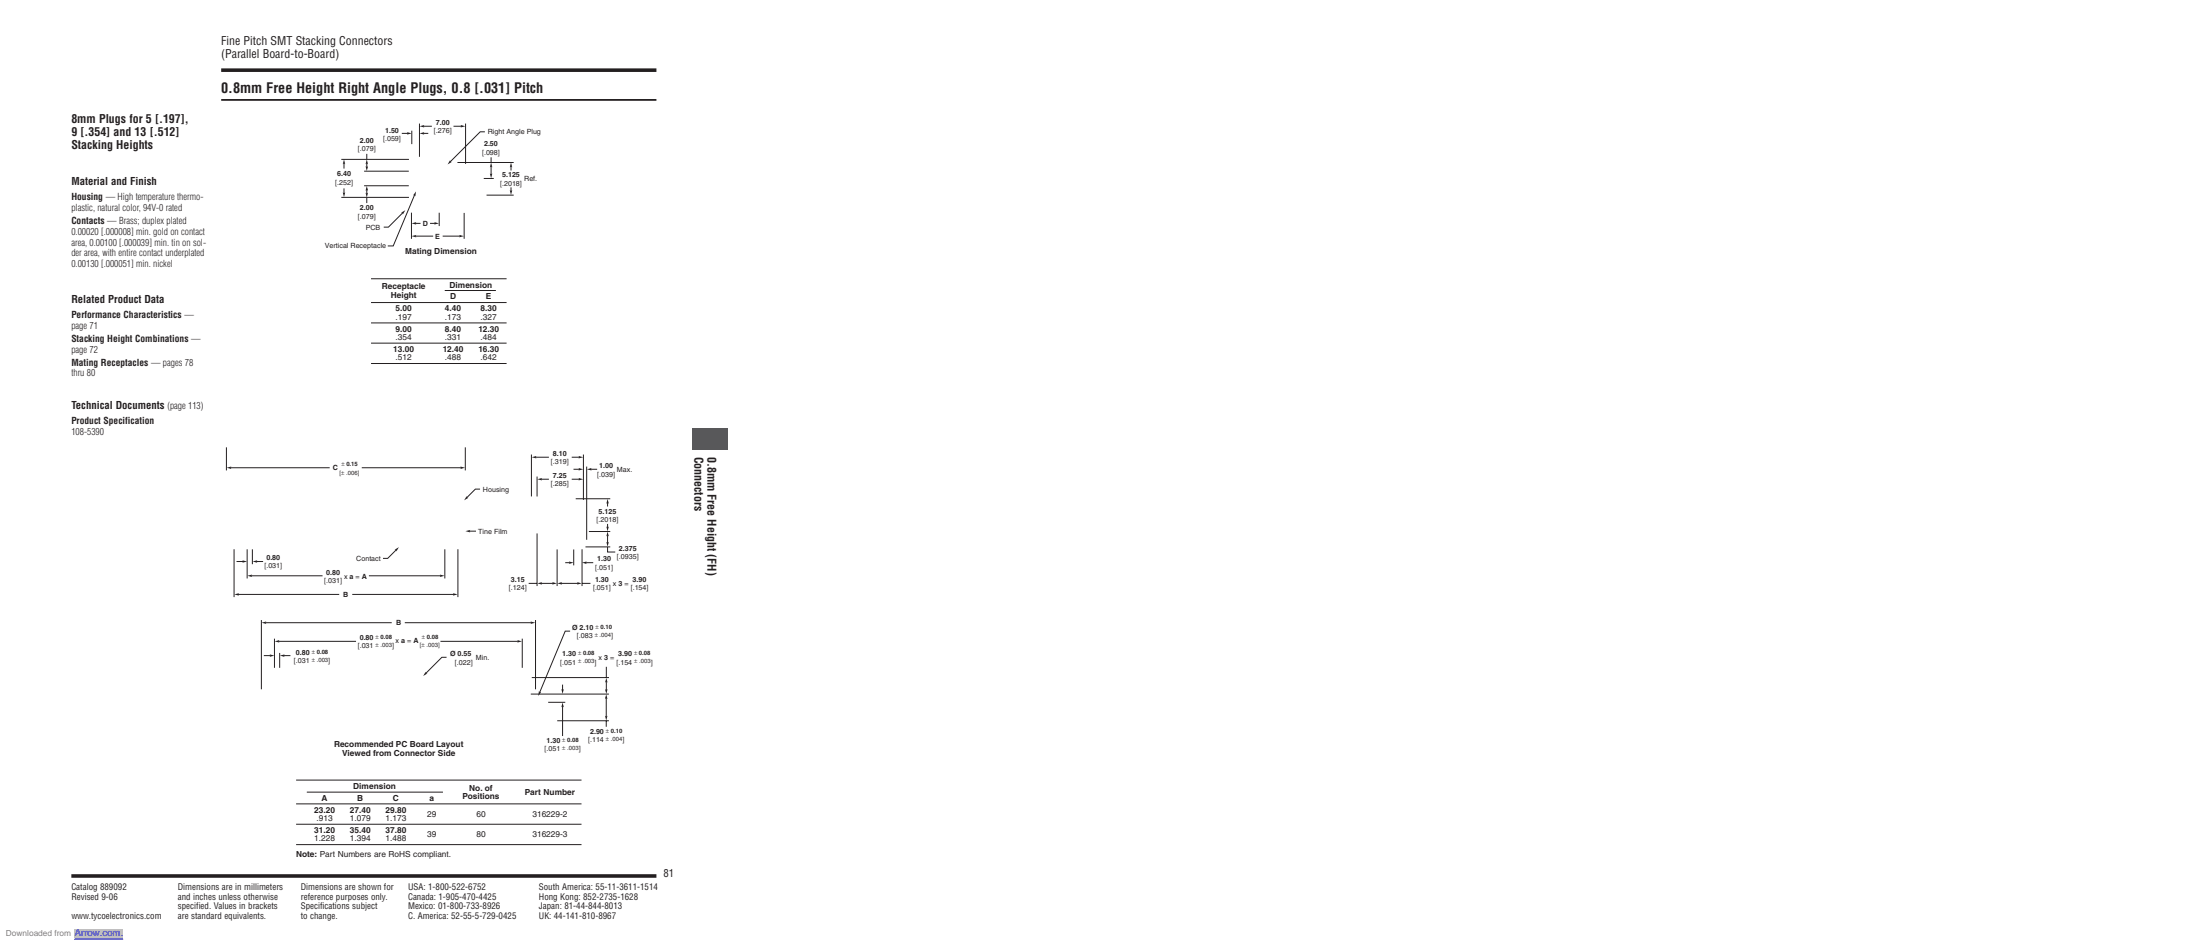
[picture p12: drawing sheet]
<svg xmlns="http://www.w3.org/2000/svg" width="653mm" height="279mm" viewBox="0 0 653 279" stroke-linecap="round" stroke-linejoin="round" font-family="sans-serif">
<path d="M21.2 259.8h173.5" fill="none" stroke="#231f20" stroke-width="1.1" stroke-linecap="butt"/>
<path d="M65.6 24.3h129.1v4.3h-129.1z" fill="#fff"/>
<path d="M65.6 29.6h129.1" fill="none" stroke="#231f20" stroke-width=".53"/>
<path d="M65.6 20.8h129.1" fill="none" stroke="#231f20" stroke-width="1.1" stroke-linecap="butt"/>
<g fill="#fff">
<path d="M21.2 9.5h40.2v18.6h-40.2z"/>
<path d="M165.9 12.2h28.8v5.8h-28.8z"/>
</g>
<path d="M205.3 127h10.6v6.3h-10.6z" fill="#57585a"/>
<path d="M21.2 33.9h40.2v221.5h-40.2z" fill="#fff"/>
<path d="M133.5 47.5l.1 .5h.4l-1.2 .8z" fill="#231f20"/>
<path d="M143.8 39.1h-1.3l-9 8.9" fill="none" stroke="#231f20" stroke-width=".3"/>
<path d="M119 63.1l1.2-.8-.7 1.3-.1-.4z" fill="#231f20"/>
<path d="M119.5 63.1l-4.3 4.3h-1.4" fill="none" stroke="#231f20" stroke-width=".3"/>
<path d="M123.4 56.8l-.2 1.4-.2-.3-.5 .1z" fill="#231f20"/>
<path d="M123 57.8l-6.3 15.1h-1.7M135.7 48.2h16.7" fill="none" stroke="#231f20" stroke-width=".3"/>
<g fill="#231f20">
<path d="M151.6 48.2l.4 1.4-.4-.2-.4 .2z"/>
<path d="M151.2 56.4l.4 .2 .4-.2-.4 1.4z"/>
</g>
<path d="M144.3 57.9h8.1M151.6 49.3v1.3" fill="none" stroke="#231f20" stroke-width=".3"/>
<g fill="#231f20">
<path d="M145.7 48.2l.4 1.4-.4-.2-.4 .2z"/>
<path d="M145.3 51.5l.4 .2 .4-.2-.4 1.4z"/>
</g>
<path d="M124.4 36.7v9.8M143.5 52.9h3M145.7 46.7v1.5M145.7 49.3v2.6" fill="none" stroke="#231f20" stroke-width=".3"/>
<g fill="#231f20">
<path d="M124.5 37.4l1.4-.3-.3 .3 .3 .4z"/>
<path d="M136.6 37.1l1.5 .3-1.5 .4 .3-.4z"/>
</g>
<path d="M125.5 37.4h2.6" fill="none" stroke="#231f20" stroke-width=".3"/>
<path d="M124.5 39.6l1.4-.4-.3 .4 .3 .3z" fill="#231f20"/>
<path d="M122.2 38.8v3.9M125.5 39.6h1.5" fill="none" stroke="#231f20" stroke-width=".3"/>
<path d="M120.7 39.2l1.4 .4-1.4 .3 .3-.3z" fill="#231f20"/>
<path d="M119.2 39.6h1.9M138.1 36.7v11.9M122.1 63.1v7.7" fill="none" stroke="#231f20" stroke-width=".3"/>
<g fill="#231f20">
<path d="M122.1 70l1.4-.3-.3 .3 .3 .4z"/>
<path d="M136.2 69.7l1.4 .3-1.4 .4 .3-.4z"/>
</g>
<path d="M123.1 70h5.4M137.7 63.2v7.6" fill="none" stroke="#231f20" stroke-width=".3"/>
<g fill="#231f20">
<path d="M122.1 66.2l1.4-.3-.3 .3 .3 .4z"/>
<path d="M128.8 65.9l1.4 .3-1.4 .4 .3-.4z"/>
</g>
<path d="M101.3 47.3h20M151.6 55.6v1.3M127.6 66.3h1.6M130.3 63.1v3.9" fill="none" stroke="#231f20" stroke-width=".3"/>
<g fill="#231f20">
<path d="M102 47.3l.4 1.4-.4-.2-.3 .2z"/>
<path d="M101.7 57.1l.3 .2 .4-.2-.4 1.4z"/>
</g>
<path d="M101.3 58.5h20M102 48.4v1.6M102 55.9v1.6" fill="none" stroke="#231f20" stroke-width=".3"/>
<g fill="#231f20">
<path d="M108.8 47.3l.4 1.4-.4-.2-.4 .2z"/>
<path d="M108.4 49.3l.4 .2 .4-.2-.4 1.4z"/>
</g>
<path d="M108 50.8h13.3M108.8 45.6v1.7M108.8 48.4v1.5" fill="none" stroke="#231f20" stroke-width=".3"/>
<g fill="#231f20">
<path d="M108.4 57.2l.4 .2 .4-.2-.4 1.4z"/>
<path d="M108.8 55.2l.4 1.4-.4-.3-.4 .3z"/>
</g>
<path d="M134.5 37.4h2.6M108 55.1h13.3M108.8 55.9v1.6M108.8 58.6v1.6M123.1 66.3h1.7M131.3 70h5.4" fill="none" stroke="#231f20" stroke-width=".3"/>
<path d="M110.1 82.5h40.2v26.2h-40.2z" fill="#fff"/>
<path d="M110.1 82.7h40.2M110.1 89.7h40.2M110.1 95.8h40.2M131.9 86.2h15.2M110.1 101.8h40.2M110.1 107.8h40.2" fill="none" stroke="#231f20" stroke-width=".3"/>
<path d="M87.8 231.2h84.7v26h-84.7z" fill="#fff"/>
<path d="M67.2 132.7v6.8M87.8 231.4h84.7M87.8 238.4h84.7M91 234.9h40.4M87.8 244.5h84.7M87.8 250.5h84.7" fill="none" stroke="#231f20" stroke-width=".3"/>
<g fill="#231f20">
<path d="M67.2 138.7l1.4-.3-.2 .3 .2 .4z"/>
<path d="M136.6 138.4l1.4 .3-1.4 .4 .2-.4z"/>
</g>
<path d="M68.3 138.7h29.5M107.3 138.7h29.6M138 132.7v6.8" fill="none" stroke="#231f20" stroke-width=".3"/>
<path d="M138.4 147.1l.1 .5 .5 .1-1.3 .7z" fill="#231f20"/>
<path d="M142.4 145.1h-1.4l-2.6 2.5" fill="none" stroke="#231f20" stroke-width=".3"/>
<path d="M126.3 199.2l.1 .5 .4 .1-1.3 .7z" fill="#231f20"/>
<path d="M132.5 195h-1.4l-4.8 4.8" fill="none" stroke="#231f20" stroke-width=".3"/>
<path d="M117.1 163l1.2-.7-.7 1.3-.1-.5z" fill="#231f20"/>
<path d="M170.8 147.9h10.2M117.6 163l-2.6 2.6h-1.4" fill="none" stroke="#231f20" stroke-width=".3"/>
<g fill="#231f20">
<path d="M180.2 148l.4 1.4-.4-.2-.3 .2z"/>
<path d="M179.9 156.2l.3 .2 .4-.2-.4 1.4z"/>
</g>
<path d="M174.7 157.7h6.3M180.2 149v1.2" fill="none" stroke="#231f20" stroke-width=".3"/>
<g fill="#231f20">
<path d="M180.2 157.7l.4 1.4-.4-.3-.3 .3z"/>
<path d="M179.9 160.7l.3 .3 .4-.3-.4 1.4z"/>
</g>
<path d="M180.2 158.7v2.5M173.7 162.2h7.3" fill="none" stroke="#231f20" stroke-width=".3"/>
<path d="M159.9 205l.2 .3 .4-.1-.8 1.2z" fill="#231f20"/>
<path d="M165.3 163v10.8M169.1 187.2h-1.4l-7.6 18.2" fill="none" stroke="#231f20" stroke-width=".3"/>
<g fill="#231f20">
<path d="M163.8 172.7l1.4 .3-1.4 .4 .2-.4z"/>
<path d="M159.4 173l1.4-.3-.2 .3 .2 .4z"/>
</g>
<path d="M159.3 158.2v15.6M156.8 173h2.5M160.4 173h4.1" fill="none" stroke="#231f20" stroke-width=".3"/>
<g fill="#231f20">
<path d="M171.6 141.8l1.4 .3-1.4 .4 .3-.4z"/>
<path d="M159.4 142.1l1.4-.3-.2 .3 .2 .4z"/>
</g>
<path d="M159.3 141.3v6M160.4 142.1h2.4" fill="none" stroke="#231f20" stroke-width=".3"/>
<g fill="#231f20">
<path d="M165.3 173l1.4-.3-.2 .3 .2 .4z"/>
<path d="M171.2 172.7l1.4 .3-1.4 .4 .2-.4z"/>
</g>
<path d="M166.1 173h5.5M172.7 162.9v10.9M172.7 173h2.5M157.5 205.9h23.1" fill="none" stroke="#231f20" stroke-width=".3"/>
<g fill="#231f20">
<path d="M179.5 204.4l.4 .2 .3-.2-.3 1.4z"/>
<path d="M179.9 201l.3 1.5-.3-.3-.4 .3z"/>
</g>
<path d="M179.9 197.8v3.2M157.8 201h22.9M179.9 202.1v3" fill="none" stroke="#231f20" stroke-width=".3"/>
<g fill="#231f20">
<path d="M179.8 205.9l.4 1.4-.4-.2-.3 .2z"/>
<path d="M179.5 212.3l.3 .2 .4-.2-.4 1.4z"/>
</g>
<path d="M162.6 208.3h5.1M165.3 213.8h15.3M179.8 206.7v6M179.8 213.8v1.8" fill="none" stroke="#231f20" stroke-width=".3"/>
<g fill="#231f20">
<path d="M166.9 208.4l.4 1.4-.4-.3-.4 .3z"/>
<path d="M166.5 204.4l.4 .2 .4-.2-.4 1.4z"/>
</g>
<path d="M69.4 162.9v14.2M166.9 203.1v1.8M166.9 209.3v9" fill="none" stroke="#231f20" stroke-width=".3"/>
<g fill="#231f20">
<path d="M69.5 176.3l1.4-.4-.2 .4 .2 .4z"/>
<path d="M134.4 175.9l1.4 .4-1.4 .4 .2-.4z"/>
</g>
<path d="M70.5 176.3h30.1M104.5 176.3h30.2M135.8 162.9v14.2M170.2 163v4.7" fill="none" stroke="#231f20" stroke-width=".3"/>
<g fill="#231f20">
<path d="M172.6 166.9l1.5-.4-.3 .4 .3 .4z"/>
<path d="M168.8 166.5l1.4 .4-1.4 .4 .2-.4z"/>
</g>
<path d="M73.3 162.9v8.7M167.7 166.9h1.5M173.5 166.9h2.5" fill="none" stroke="#231f20" stroke-width=".3"/>
<g fill="#231f20">
<path d="M73.4 170.8l1.4-.4-.3 .4 .3 .3z"/>
<path d="M130.5 170.4l1.4 .4-1.4 .3 .2-.3z"/>
</g>
<path d="M74.4 170.8h21.3M74.9 162.9v4.4" fill="none" stroke="#231f20" stroke-width=".3"/>
<path d="M74.9 166.5l1.4-.3-.2 .3 .2 .4z" fill="#231f20"/>
<path d="M76 166.5h2.1" fill="none" stroke="#231f20" stroke-width=".3"/>
<path d="M138.1 157.5l1.4-.3-.3 .3 .3 .4z" fill="#231f20"/>
<path d="M139.1 157.5h2.1" fill="none" stroke="#231f20" stroke-width=".3"/>
<path d="M71.9 166.2l1.4 .3-1.4 .4 .2-.4z" fill="#231f20"/>
<path d="M70.2 166.5h2M109.4 170.8h21.4M132 162.9v8.7M77.5 183.9v20.5" fill="none" stroke="#231f20" stroke-width=".3"/>
<g fill="#231f20">
<path d="M77.6 184.7l1.4-.4-.2 .4 .2 .4z"/>
<path d="M157.4 184.3l1.4 .4-1.4 .4 .2-.4z"/>
</g>
<path d="M78.7 184.7h37.5M81.4 189.4v8.7M120.1 184.7h37.7M158.9 183.9v20.5" fill="none" stroke="#231f20" stroke-width=".3"/>
<g fill="#231f20">
<path d="M81.5 190.2l1.4-.3-.3 .3 .3 .4z"/>
<path d="M153.4 189.9l1.5 .3-1.5 .4 .3-.4z"/>
</g>
<path d="M82.5 190.2h23.1M83 193.7v4.4" fill="none" stroke="#231f20" stroke-width=".3"/>
<path d="M83 194.5l1.4-.4-.2 .4 .2 .3z" fill="#231f20"/>
<path d="M84.1 194.5h2.1" fill="none" stroke="#231f20" stroke-width=".3"/>
<path d="M80 194.1l1.4 .4-1.4 .3 .2-.3z" fill="#231f20"/>
<path d="M173.1 134.8v13.5M169.6 142.1h2.4M180.2 155.4v1.2M180.2 162.2v1.5h2.3M78.3 194.5h2M130.7 190.2h23.1M154.9 189.4v8.7" fill="none" stroke="#231f20" stroke-width=".3"/>
<g fill="#231f20">
<path d="M171.6 135.2l1.4 .4-1.4 .4 .2-.4z"/>
<path d="M157.7 135.6l1.4-.4-.2 .4 .2 .4z"/>
</g>
<path d="M157.6 134.8v12.4M158.8 135.6h4M169.6 135.6h2.4M174 138.4v21.7" fill="none" stroke="#231f20" stroke-width=".3"/>
<path d="M174.1 139.2l1.4-.4-.2 .4 .2 .4z" fill="#231f20"/>
<path d="M175.1 139.2h2" fill="none" stroke="#231f20" stroke-width=".3"/>
<path d="M171.6 138.8l1.4 .4-1.4 .4 .2-.4z" fill="#231f20"/>
<path d="M170.1 139.2h1.9" fill="none" stroke="#231f20" stroke-width=".3"/>
<path d="M0 276.9h70.6" fill="none" stroke="#fff" stroke-width="2.5" stroke-linecap="butt"/>
<path d="M22.2 275.6h14.3v2.6h-14.3z" fill="#c0c0c0"/>
<path d="M22.2 278.6h14.3" fill="none" stroke="#00f" stroke-width=".3"/>
<path d="M0 276.9h70.6" fill="none" stroke="#fff" stroke-width="2.5" stroke-linecap="butt"/>
<path d="M22.2 275.6h14.3v2.6h-14.3z" fill="#c0c0c0"/>
<path d="M22.2 278.6h14.3" fill="none" stroke="#00f" stroke-width=".3"/>
<path d="M0 276.9h70.6" fill="none" stroke="#fff" stroke-width="2.5" stroke-linecap="butt"/>
<path d="M22.2 275.6h14.3v2.6h-14.3z" fill="#c0c0c0"/>
<path d="M22.2 278.6h14.3" fill="none" stroke="#00f" stroke-width=".3"/>
<path d="M0 276.9h70.6" fill="none" stroke="#fff" stroke-width="2.5" stroke-linecap="butt"/>
<path d="M22.2 275.6h14.3v2.6h-14.3z" fill="#c0c0c0"/>
<path d="M22.2 278.6h14.3" fill="none" stroke="#00f" stroke-width=".3"/>
<path d="M0 276.9h70.6" fill="none" stroke="#fff" stroke-width="2.5" stroke-linecap="butt"/>
<path d="M22.2 275.6h14.3v2.6h-14.3z" fill="#c0c0c0"/>
<path d="M22.2 278.6h14.3" fill="none" stroke="#00f" stroke-width=".3"/>
<path d="M0 276.9h70.6" fill="none" stroke="#fff" stroke-width="2.5" stroke-linecap="butt"/>
<path d="M22.2 275.6h14.3v2.6h-14.3z" fill="#c0c0c0"/>
<path d="M22.2 278.6h14.3" fill="none" stroke="#00f" stroke-width=".3"/>
<path d="M0 276.9h70.6" fill="none" stroke="#fff" stroke-width="2.5" stroke-linecap="butt"/>
<path d="M22.2 275.6h14.3v2.6h-14.3z" fill="#c0c0c0"/>
<path d="M22.2 278.6h14.3" fill="none" stroke="#00f" stroke-width=".3"/>
<path d="M0 276.9h70.6" fill="none" stroke="#fff" stroke-width="2.5" stroke-linecap="butt"/>
<path d="M22.2 275.6h14.3v2.6h-14.3z" fill="#c0c0c0"/>
<path d="M22.2 278.6h14.3" fill="none" stroke="#00f" stroke-width=".3"/>
<path d="M0 276.9h70.6" fill="none" stroke="#fff" stroke-width="2.5" stroke-linecap="butt"/>
<path d="M22.2 275.6h14.3v2.6h-14.3z" fill="#c0c0c0"/>
<path d="M22.2 278.6h14.3" fill="none" stroke="#00f" stroke-width=".3"/>
<path d="M0 276.9h70.6" fill="none" stroke="#fff" stroke-width="2.5" stroke-linecap="butt"/>
<path d="M22.2 275.6h14.3v2.6h-14.3z" fill="#c0c0c0"/>
<path d="M22.2 278.6h14.3" fill="none" stroke="#00f" stroke-width=".3"/>
<path d="M0 276.9h70.6" fill="none" stroke="#fff" stroke-width="2.5" stroke-linecap="butt"/>
<path d="M22.2 275.6h14.3v2.6h-14.3z" fill="#c0c0c0"/>
<path d="M22.2 278.6h14.3" fill="none" stroke="#00f" stroke-width=".3"/>
<path d="M0 276.9h70.6" fill="none" stroke="#fff" stroke-width="2.5" stroke-linecap="butt"/>
<path d="M22.2 275.6h14.3v2.6h-14.3z" fill="#c0c0c0"/>
<path d="M22.2 278.6h14.3" fill="none" stroke="#00f" stroke-width=".3"/>
<text font-size="4.2" fill="#231f20" x="65.6" y="27.5">0.8mm Free Height Right Angle Plugs, 0.8 [.031] Pitch</text>
<g font-size="3.5" fill="#231f20">
<text x="65.6" y="13.3">Fine Pitch SMT Stacking Connectors</text>
<text x="65.6" y="17.1">(Parallel Board-to-Board)</text>
<text x="21.2" y="36.5">8mm Plugs for 5 [.197],</text>
<text x="21.2" y="40.4">9 [.354] and 13 [.512]</text>
<text x="21.2" y="44.3">Stacking Heights</text>
<text x="206" y="135.5" transform="rotate(90 206 135.5)">Connectors</text>
<text x="209.9" y="135.5" transform="rotate(90 209.9 135.5)">0.8mm Free Height (FH)</text>
</g>
<g font-size="3.2" fill="#231f20">
<text x="21.2" y="54.9">Material and Finish</text>
<text x="21.2" y="89.8">Related Product Data</text>
<text x="21.2" y="121.2">Technical Documents</text>
<text x="196.8" y="260.3">81</text>
</g>
<g font-size="2.8" fill="#231f20">
<text x="21.2" y="59.4">Housing — High temperature thermo-</text>
<text x="21.2" y="62.6">plastic, natural color, 94V-0 rated</text>
<text x="21.2" y="66.5">Contacts — Brass; duplex plated</text>
<text x="21.2" y="69.7">0.00020 [.000008] min. gold on contact</text>
<text x="21.2" y="72.8">area, 0.00100 [.000039] min. tin on sol-</text>
<text x="21.2" y="76">der area, with entire contact underplated</text>
<text x="21.2" y="79.2">0.00130 [.000051] min. nickel</text>
<text x="21.2" y="94.4">Performance Characteristics —</text>
<text x="21.2" y="97.5">page 71</text>
<text x="21.2" y="101.4">Stacking Height Combinations —</text>
<text x="21.2" y="104.6">page 72</text>
<text x="21.2" y="108.5">Mating Receptacles — pages 78</text>
<text x="21.2" y="111.7">thru 80</text>
<text x="21.2" y="125.8">Product Specification</text>
<text x="49.7" y="121.2">(page 113)</text>
<text x="21.2" y="128.9">108-5390</text>
</g>
<text font-size="2.8" fill="#00f" x="22.2" y="277.6">Arrow.com.</text>
<g font-size="2.6" fill="#231f20">
<text x="21.2" y="264">Catalog 889092</text>
<text x="21.2" y="266.9">Revised 9-06</text>
<text x="52.8" y="264">Dimensions are in millimeters</text>
<text x="52.8" y="266.9">and inches unless otherwise</text>
<text x="52.8" y="269.7">specified. Values in brackets</text>
<text x="89.2" y="266.9">reference purposes only.</text>
<text x="89.2" y="264">Dimensions are shown for</text>
<text x="89.2" y="269.7">Specifications subject</text>
<text x="121.1" y="264">USA: 1-800-522-6752</text>
<text x="121.1" y="266.9">Canada: 1-905-470-4425</text>
<text x="121.1" y="269.7">Mexico: 01-800-733-8926</text>
<text x="159.9" y="264">South America: 55-11-3611-1514</text>
<text x="159.9" y="266.9">Hong Kong: 852-2735-1628</text>
<text x="159.9" y="269.7">Japan: 81-44-844-8013</text>
<text x="21.2" y="272.5">www.tycoelectronics.com</text>
<text x="52.8" y="272.5">are standard equivalents.</text>
<text x="89.2" y="272.5">to change.</text>
<text x="121.1" y="272.5">C. America: 52-55-5-729-0425</text>
<text x="159.9" y="272.5">UK: 44-141-810-8967</text>
</g>
<g font-size="2.5" fill="#231f20">
<text x="120.2" y="75.2">Mating Dimension</text>
<text x="113.3" y="85.8">Receptacle</text>
<text x="115.9" y="88.3">Height</text>
<text x="133.4" y="85.3">Dimension</text>
<text x="133.5" y="88.8">D</text>
<text x="144.2" y="88.8">E</text>
<text x="117.4" y="94.8">.197</text>
<text x="117.4" y="92.3">5.00</text>
<text x="132" y="94.8">.173</text>
<text x="132" y="92.3">4.40</text>
<text x="142.6" y="94.8">.327</text>
<text x="142.6" y="92.3">8.30</text>
<text x="117.4" y="98.3">9.00</text>
<text x="117.4" y="100.8">.354</text>
<text x="132" y="100.8">.331</text>
<text x="132" y="98.3">8.40</text>
<text x="141.9" y="98.3">12.30</text>
<text x="142.6" y="100.8">.484</text>
<text x="116.7" y="104.3">13.00</text>
<text x="117.4" y="106.8">.512</text>
<text x="131.3" y="104.3">12.40</text>
<text x="132" y="106.8">.488</text>
<text x="141.9" y="104.3">16.30</text>
<text x="142.6" y="106.8">.642</text>
<text x="99.1" y="221.5">Recommended PC Board Layout</text>
<text x="101.5" y="224.3">Viewed from Connector Side</text>
<text x="104.8" y="234">Dimension</text>
<text x="95.4" y="237.5">A</text>
<text x="106" y="237.5">B</text>
<text x="116.6" y="237.5">C</text>
<text x="127.4" y="237.5">a</text>
<text x="137.2" y="237">Positions</text>
<text x="139.2" y="234.5">No. of</text>
<text x="155.7" y="235.7">Part Number</text>
<text x="93.2" y="241">23.20</text>
<text x="93.9" y="243.5">.913</text>
<text x="103.8" y="243.5">1.079</text>
<text x="103.8" y="241">27.40</text>
<text x="114.4" y="243.5">1.173</text>
<text x="114.4" y="241">29.80</text>
<text x="126.7" y="242.3">29</text>
<text x="141.3" y="242.3">60</text>
<text x="157.9" y="242.3">316229-2</text>
<text x="93.2" y="249.5">1.228</text>
<text x="93.2" y="247">31.20</text>
<text x="103.8" y="249.5">1.394</text>
<text x="103.8" y="247">35.40</text>
<text x="114.4" y="249.5">1.488</text>
<text x="114.4" y="247">37.80</text>
<text x="126.7" y="248.3">39</text>
<text x="141.3" y="248.3">80</text>
<text x="157.9" y="248.3">316229-3</text>
<text x="87.8" y="254.1">Note: Part Numbers are RoHS compliant.</text>
</g>
<text font-size="2.5" fill="#808080" x="1.8" y="277.6">Downloaded from</text>
<g font-size="2.1" fill="#231f20">
<text x="113.6" y="42">[.059]</text>
<text x="114.2" y="39.5">1.50</text>
<text x="128.7" y="39.5">[.276]</text>
<text x="129.3" y="37">7.00</text>
<text x="144.7" y="39.9">Right Angle Plug</text>
<text x="106.2" y="44.8">[.079]</text>
<text x="106.7" y="42.3">2.00</text>
<text x="143" y="45.9">[.098]</text>
<text x="143.6" y="43.4">2.50</text>
<text x="100.1" y="52.3">6.40</text>
<text x="148.9" y="52.6">5.125</text>
<text x="155.5" y="53.8">Ref.</text>
<text x="99.5" y="54.7">[.252]</text>
<text x="148.4" y="55">[.2018]</text>
<text x="106.2" y="64.8">[.079]</text>
<text x="106.7" y="62.4">2.00</text>
<text x="108.5" y="68.3">PCB</text>
<text x="125.4" y="67.1">D</text>
<text x="129.1" y="70.8">E</text>
<text x="96.3" y="73.7">Vertical Receptacle</text>
<text x="163.5" y="137.7">[.319]</text>
<text x="164" y="135.2">8.10</text>
<text x="98.8" y="139.5">C</text>
<text x="164" y="141.7">7.25</text>
<text x="177.2" y="141.4">[.039]</text>
<text x="177.8" y="138.9">1.00</text>
<text x="183" y="140.1">Max.</text>
<text x="143.3" y="145.9">Housing</text>
<text x="163.5" y="144.2">[.285]</text>
<text x="177" y="154.8">[.2018]</text>
<text x="177.6" y="152.3">5.125</text>
<text x="141.9" y="158.3">Tine Film</text>
<text x="79" y="166.1">0.80</text>
<text x="105.7" y="166.4">Contact</text>
<text x="177.2" y="166.5">1.30</text>
<text x="183" y="165.9">[.0935]</text>
<text x="183.6" y="163.4">2.375</text>
<text x="78.4" y="168.6">[.031]</text>
<text x="96.2" y="173">[.031]</text>
<text x="96.8" y="170.6">0.80</text>
<text x="102.1" y="171.8">x a = A</text>
<text x="151.5" y="172.5">3.15</text>
<text x="176.5" y="172.6">1.30</text>
<text x="176.6" y="169">[.051]</text>
<text x="181.8" y="173.9">x 3 =</text>
<text x="187.6" y="172.6">3.90</text>
<text x="101.8" y="177.1">B</text>
<text x="151" y="175">[.124]</text>
<text x="175.9" y="175.1">[.051]</text>
<text x="187.1" y="175.1">[.154]</text>
<text x="117.5" y="185.4">B</text>
<text x="106.7" y="189.7">0.80</text>
<text x="117.4" y="190.6">x a = A</text>
<text x="169.7" y="186.8">Ø 2.10</text>
<text x="171.1" y="189.3">[.083</text>
<text x="181.3" y="189.3">]</text>
<text x="87.2" y="196.7">[.031</text>
<text x="87.8" y="194.3">0.80</text>
<text x="97.4" y="196.7">]</text>
<text x="106.1" y="192.2">[.031</text>
<text x="116.3" y="192.2">]</text>
<text x="133.5" y="194.7">Ø 0.55</text>
<text x="134.9" y="197.2">[.022]</text>
<text x="141.2" y="195.9">Min.</text>
<text x="166.2" y="197.1">[.051</text>
<text x="166.8" y="194.6">1.30</text>
<text x="176.4" y="197.1">]</text>
<text x="177.6" y="195.9">x 3 =</text>
<text x="182.9" y="197.1">[.154</text>
<text x="183.4" y="194.7">3.90</text>
<text x="193.1" y="197.1">]</text>
<text x="162.1" y="220.4">1.30</text>
<text x="174.5" y="220.1">[.114</text>
<text x="175" y="217.7">2.90</text>
<text x="184.6" y="220.1">]</text>
<text x="161.5" y="222.8">[.051</text>
<text x="171.7" y="222.8">]</text>
</g>
<g font-size="1.8" fill="#231f20">
<text x="100.7" y="140.7">[± .006]</text>
<text x="101.3" y="138.3">± 0.15</text>
<text x="111.4" y="189.4">± 0.08</text>
<text x="111.4" y="191.9">± .003</text>
<text x="124.6" y="191.9">[± .003]</text>
<text x="125.1" y="189.4">± 0.08</text>
<text x="176.4" y="188.9">± .004</text>
<text x="176.7" y="186.5">± 0.10</text>
<text x="92.5" y="193.9">± 0.08</text>
<text x="92.5" y="196.4">± .003</text>
<text x="171.5" y="194.3">± 0.08</text>
<text x="171.5" y="196.8">± .003</text>
<text x="188.1" y="194.3">± 0.08</text>
<text x="188.2" y="196.8">± .003</text>
<text x="166.8" y="220">± 0.08</text>
<text x="179.8" y="217.3">± 0.10</text>
<text x="179.8" y="219.8">± .004</text>
<text x="166.8" y="222.5">± .003</text>
</g>
</svg>
